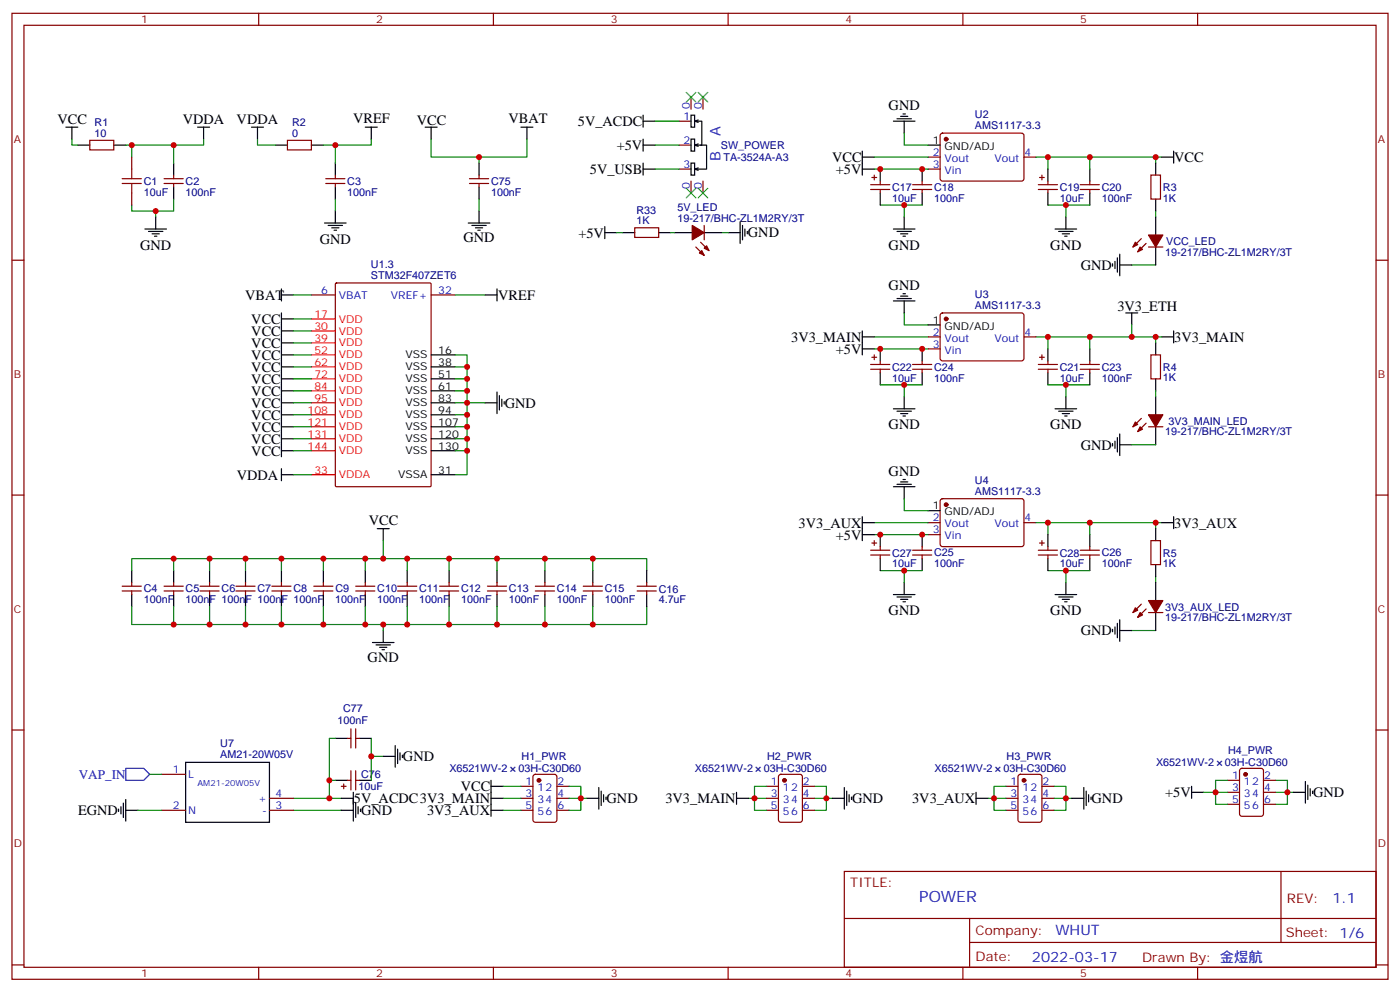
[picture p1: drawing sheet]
<svg xmlns="http://www.w3.org/2000/svg" width="412mm" height="292mm" viewBox="0 0 412 292" stroke-linecap="round" stroke-linejoin="round" font-family="sans-serif">
<g fill="none" stroke="#870000" stroke-width=".35">
<path d="M3.5 3.9h405.4v284.4h-405.4zM7.1 7.4h398.2v277.3h-398.2zM76.2 3.9v3.5M145.3 3.9v3.5M214.5 3.9v3.5M283.6 3.9v3.5M352.8 3.9v3.5M200 35.7h3.6M203.6 28.6v3.5M207.1 28.6v3.5M277.2 39.4l.4-.2h23.6l.4 .7v13l-.7 .4-23.5-.1-.5-.6v-12.7zM26.5 41.3h7v2.8h-7z"/>
<path d="M38.8 46.2v3.6M38.8 56.8v3.6M48.3 54h5.7M48.3 52.6h5.7M51.2 51.5v1.1M51.2 54v1.1M84.7 41.3h7v2.8h-7zM96 54h5.6M96 52.6h5.6M98.8 51.5v1.1M98.8 54v1.1M138.3 54h5.6"/>
<path d="M138.3 52.6h5.6M141.1 51.5v1.1M141.1 54v1.1M200 49.8h3.6M200 42.7h3.6M203.6 53.3v3.5M207.1 53.3v3.5M256.5 55.8h5.6M256.5 54.4h5.6M256.8 52.2h1.4M257.5 51.5v1.5M259.3 53.3v1.1"/>
<path d="M259.3 55.8v1M268.8 55.8h5.7M268.8 54.4h5.7M271.6 53.3v1.1M271.6 55.8v1M273.4 46.2h3.5M273.4 49.8h3.5M301.6 46.2h3.6M305.9 55.8h5.6M305.9 54.4h5.6M306.2 52.2h1.4M306.9 51.5v1.5"/>
<path d="M308.7 53.3v1.1M308.7 55.8v1M318.2 55.8h5.6M318.2 54.4h5.6M321 53.3v1.1M321 55.8v1M339 51.5h2.8v7.1h-2.8zM3.5 76.6h3.6M187 67.1h7v2.8h-7zM205 72.7l2.4 2.5M206.4 71.3l2.4 2.5M207.4 66.4v4.2"/>
<path d="M336.2 70.2l-2.5 2.5M337.6 71.6l-2.5 2.5M338.3 72.7h4.2M405.3 76.6h3.6M91.7 86.8h7.1M98.8 83.5l.3-.2h27.5l.4 .2v59.4l-.2 .3-27.7 .1-.3-.2zM127 86.8h7.1M273.4 99.2h3.5M277.2 92.3l.4-.2 23.6 .1 .4 .6v13l-.7 .4h-23.5l-.5-.7v-12.7zM301.6 99.2h3.6M256.5 107.3h5.6M256.5 108.7h5.6"/>
<path d="M256.8 105.2h1.4M257.5 104.5v1.4M259.3 106.2v1.1M259.3 108.7v1M268.8 107.3h5.7M268.8 108.7h5.7M271.6 106.2v1.1M271.6 108.7v1M273.4 102.7h3.5M305.9 107.3h5.6M305.9 108.7h5.6M306.2 105.2h1.4"/>
<path d="M306.9 104.5v1.4M308.7 106.2v1.1M308.7 108.7v1M318.2 107.3h5.6M318.2 108.7h5.6M321 106.2v1.1M321 108.7v1M339 104.5h2.8v7h-2.8zM336.2 123.2l-2.5 2.4M337.6 124.6l-2.5 2.4M338.3 125.6h4.2M3.5 145.7h3.6"/>
<path d="M256.8 159.8h1.4M257.5 159.1v1.4M273.4 153.8h3.5M273.4 157.4h3.5M277.2 147l.4-.2h23.6l.4 .7v13l-.7 .4-23.5-.1-.5-.6v-12.7zM301.6 153.8h3.6M306.2 159.8h1.4M306.9 159.1v1.4M339 159.1h2.8v7.1h-2.8zM405.3 145.7h3.6M36 174h5.6M36 172.5h5.6"/>
<path d="M38.8 171.5v1M38.8 174v1M48.3 174h5.7M48.3 172.5h5.7M51.2 171.5v1M51.2 174v1M58.9 174h5.7M58.9 172.5h5.7M61.7 171.5v1M61.7 174v1M69.5 174h5.6M69.5 172.5h5.6"/>
<path d="M72.3 171.5v1M72.3 174v1M80.1 174h5.6M80.1 172.5h5.6M82.9 171.5v1M82.9 174v1M92.4 174h5.7M92.4 172.5h5.7M95.2 171.5v1M95.2 174v1M104.8 174h5.6M104.8 172.5h5.6"/>
<path d="M107.6 171.5v1M107.6 174v1M117.1 174h5.7M117.1 172.5h5.7M119.9 171.5v1M119.9 174v1M129.5 174h5.6M129.5 172.5h5.6M132.3 171.5v1M132.3 174v1M143.6 174h5.6M143.6 172.5h5.6"/>
<path d="M146.4 171.5v1M146.4 174v1M157.7 174h5.6M157.7 172.5h5.6M160.5 171.5v1M160.5 174v1M171.8 174h5.6M171.8 172.5h5.6M174.6 171.5v1M174.6 174v1M187.7 174h5.6M187.7 172.5h5.6"/>
<path d="M190.5 171.5v1M190.5 174v1M256.5 163.4h5.6M256.5 162h5.6M259.3 160.9v1.1M259.3 163.4v1M268.8 163.4h5.7M268.8 162h5.7M271.6 160.9v1.1M271.6 163.4v1M305.9 163.4h5.6M305.9 162h5.6"/>
<path d="M308.7 160.9v1.1M308.7 163.4v1M318.2 163.4h5.6M318.2 162h5.6M321 160.9v1.1M321 163.4v1M336.2 177.8l-2.5 2.5M337.6 179.2l-2.5 2.5M338.3 180.3h4.2M3.5 214.9h3.6M102.3 217.3h1.1M103.4 214.5v5.7"/>
<path d="M104.8 214.5v5.7M104.8 217.3h1M405.3 214.9h3.6M47.6 238.5h7.1M47.6 227.9h7.1M79.4 238.5h7M79.4 235h7M100.5 231.5h1.5M101.2 230.8v1.4M102.3 229.7h1.1M103.4 226.9v5.6M104.8 229.7h1"/>
<path d="M104.8 226.9v5.6M153.5 231.5h3.5M153.5 238.5h3.5M153.5 235h3.5M157.2 228.1l.5-.2h5.6l.7 .5v12.9l-.4 .7h-5.9l-.7-.4v-13zM164 231.5h3.6M164 238.5h3.6M164 235h3.6M225.8 231.5h3.5M225.8 238.5h3.5M225.8 235h3.5M229.5 228.1l.5-.2h5.7l.6 .5 .1 12.9-.5 .7h-5.9l-.6-.4-.1-13z"/>
<path d="M236.4 231.5h3.5M236.4 238.5h3.5M236.4 235h3.5M296.3 231.5h3.6M296.3 238.5h3.6M296.3 235h3.6M300.1 228.1l.5-.2h5.6l.7 .5v12.9l-.4 .7h-5.9l-.7-.4v-13zM306.9 231.5h3.5M306.9 238.5h3.5M306.9 235h3.5M361.6 229.7h3.5M361.6 236.7h3.5"/>
<path d="M361.6 233.2h3.5M365.4 226.4l.4-.2h5.7l.6 .4 .1 13-.5 .6-5.9 .1-.6-.5-.1-12.9zM372.2 229.7h3.5M372.2 236.7h3.5M372.2 233.2h3.5M248.7 256.5h156.6v28.2h-156.6zM377.3 256.5v20.9M248.7 270.4h156.5M285.6 277.4h119.6M285.6 270.4v14.1M3.5 284h3.6M76.2 284.7v3.6"/>
<path d="M145.3 284.7v3.6M214.5 284.7v3.6M283.6 284.7v3.6M352.8 284.7v3.6M405.3 284h3.6"/>
</g>
<g fill="none" stroke="#000" stroke-width=".35">
<path d="M19.4 37.4h3.5M21.2 37.4v3.6M58.2 37.4h3.5M60 37.4v3.6M74.1 37.4h3.5M75.8 37.4v3.6M107.6 37.4h3.5M109.4 37.4v3.6M125.2 37.4h3.6M127 37.4v3.6M153.5 37.4h3.5M155.2 37.4v3.6"/>
<path d="M189.4 35.7h3.6M189.4 33.9v3.5M203.6 33.9h1v3.5h-1zM204.6 35.7h2.1v7h-2.1M204.6 35.7l1.1 .3M205.7 35.3l-1.1 .4M263.2 35.7h6.3M264.2 35h4.3M265.3 34.3h2.1M266 33.5h.7M266.3 35.7v3.5M22.9 42.7h3.6"/>
<path d="M33.5 42.7h3.5M51.2 48v3.5M51.2 55.1v3.5M81.1 42.7h3.6M91.7 42.7h3.5M98.8 48v3.5M98.8 55.1v3.5M141.1 48v3.5M141.1 55.1v3.5M189.4 42.7h3.6M189.4 49.8h3.6M189.4 41v3.5"/>
<path d="M189.4 48v3.5M203.6 41h1v3.5h-1zM203.6 48h1v3.5h-1zM204.6 49.8l1.1 .3M204.6 42.7l1.1 .4M205.7 49.4l-1.1 .4M205.7 42.4l-1.1 .3M206.4 42.7h1.7v7.1h-3.5M254 49.8h3.5M254 44.5v7M254 46.2h3.5M259.3 49.8v3.5"/>
<path d="M259.3 56.8v3.6M271.6 49.8v3.5M271.6 56.8v3.6M273.4 42.7h3.5M308.7 49.8v3.5M308.7 56.8v3.6M321 49.8v3.5M321 56.8v3.6M340.4 48v3.5M340.4 58.6v3.5M342.2 46.2h3.5M345.7 44.5v3.5"/>
<path d="M42.7 67.4h6.3M43.7 68.1h4.3M44.8 68.8h2.1M45.5 69.5h.7M45.9 63.9v3.5M95.6 65.7h6.4M96.7 66.4h4.2M97.7 67.1h2.1M98.4 67.8h.7M98.8 62.1v3.6M137.9 65.7h6.4M139 66.4h4.2"/>
<path d="M140.1 67.1h2.1M140.8 67.8h.7M141.1 62.1v3.6M178.2 68.5h3.5M178.2 66.7v3.5M183.4 68.5h3.6M194 68.5h3.6M198.6 68.5h5.3M207.4 68.5h5.3M214.5 68.5h3.5M218 65.3v6.3M218.7 66.4v4.2"/>
<path d="M219.4 67.4v2.1M220.1 68.1v.7M263.2 67.4h6.3M264.2 68.1h4.3M265.3 68.8h2.1M266 69.5h.7M266.3 63.9v3.5M310.8 67.4h6.3M311.9 68.1h4.2M312.9 68.8h2.1M313.6 69.5h.7M314 63.9v3.5"/>
<path d="M327.7 77.6v.8M328.4 76.9v2.2M329.1 75.9v4.2M329.8 78h3.6M329.8 74.8v6.4M340.4 63.9v5.3M340.4 72.7v5.3M82.9 86.8h3.5M82.9 85.1v3.5M82.9 92.1v42.3M82.9 93.9h3.5M82.9 97.4h3.5"/>
<path d="M142.9 86.8h3.5M146.4 85.1v3.5M254 97.4v7.1M254 99.2h3.5M263.2 88.6h6.3M264.2 87.9h4.3M265.3 87.2h2.1M266 86.5h.7M266.3 88.6v3.5M273.4 95.6h3.5M331.6 92.1h3.5M333.4 92.1v3.5"/>
<path d="M342.2 99.2h3.5M345.7 97.4v3.5M82.9 104.5h3.5M82.9 108h3.5M82.9 111.5h3.5M82.9 115h3.5M82.9 118.6h3.5M82.9 100.9h3.5M127 104.5h7.1M127 108h7.1M127 111.5h7.1M127 115h7.1"/>
<path d="M127 118.6h7.1M142.9 118.6h3.5M146.4 115.4v6.3M147.1 116.5v4.2M147.8 117.5v2.1M148.5 118.2v.7M254 102.7h3.5M259.3 102.7v3.5M259.3 109.7v3.6M266.3 116.8v3.5M271.6 102.7v3.5M271.6 109.7v3.6"/>
<path d="M308.7 102.7v3.5M308.7 109.7v3.6M314 116.8v3.5M321 102.7v3.5M321 109.7v3.6M340.4 100.9v3.6M340.4 111.5v3.5M340.4 116.8v5.3M82.9 139.7h3.5M82.9 122.1h3.5M82.9 125.6h3.5M82.9 129.2h3.5"/>
<path d="M82.9 132.7h3.5M82.9 138v3.5M127 139.7h7.1M127 122.1h7.1M127 125.6h7.1M127 129.2h7.1M127 132.7h7.1M263.2 120.3h6.3M264.2 121h4.3M265.3 121.7h2.1M266 122.4h.7M310.8 120.3h6.3"/>
<path d="M311.9 121h4.2M312.9 121.7h2.1M313.6 122.4h.7M327.7 130.6v.7M328.4 129.9v2.1M329.1 128.8v4.2M329.8 127.7v6.4M329.8 130.9h3.6M340.4 125.6v5.3M111.1 155.6h3.6M112.9 155.6v3.5M254 152.1v7"/>
<path d="M254 157.4h3.5M254 153.8h3.5M259.3 157.4v3.5M263.2 143.3h6.3M264.2 142.6h4.3M265.3 141.9h2.1M266 141.1h.7M266.3 143.3v3.5M271.6 157.4v3.5M273.4 150.3h3.5M308.7 157.4v3.5M321 157.4v3.5"/>
<path d="M340.4 155.6v3.5M342.2 153.8h3.5M345.7 152.1v3.5M38.8 168v3.5M38.8 175v3.5M51.2 168v3.5M51.2 175v3.5M61.7 168v3.5M61.7 175v3.5M72.3 168v3.5M72.3 175v3.5M82.9 168v3.5"/>
<path d="M82.9 175v3.5M95.2 168v3.5M95.2 175v3.5M107.6 168v3.5M107.6 175v3.5M119.9 168v3.5M119.9 175v3.5M132.3 168v3.5M132.3 175v3.5M146.4 168v3.5M146.4 175v3.5M160.5 168v3.5"/>
<path d="M160.5 175v3.5M174.6 168v3.5M174.6 175v3.5M190.5 168v3.5M190.5 175v3.5M259.3 164.4v3.6M263.2 175h6.3M264.2 175.7h4.3M265.3 176.4h2.1M266 177.1h.7M266.3 171.5v3.5M271.6 164.4v3.6"/>
<path d="M308.7 164.4v3.6M310.8 175h6.3M311.9 175.7h4.2M312.9 176.4h2.1M313.6 177.1h.7M314 171.5v3.5M321 164.4v3.6M340.4 166.2v3.5M340.4 171.5v5.3M109.7 189.1h6.4M110.8 189.8h4.2M111.8 190.5h2.1"/>
<path d="M112.5 191.2h.7M112.9 185.6v3.5M327.7 185.2v.7M328.4 184.5v2.2M329.1 183.5v4.2M329.8 182.4v6.4M329.8 185.6h3.6M340.4 180.3v5.3M98.8 217.3h3.5M105.8 217.3h3.6M116.4 219.5v6.3M34.9 238.2v.7"/>
<path d="M35.6 237.5v2.1M36.3 236.4v4.2M37 238.5h3.6M37 235.3v6.4M54.7 224.4h24.7v17.6h-24.7zM98.8 229.7h3.5M100.5 235h3.6M100.5 238.5h3.6M104.1 233.2v8.5M104.8 236.4v4.2M105.5 237.5v2.1M105.8 229.7h3.6"/>
<path d="M106.2 238.2v.7M112.9 222.6h3.5M117.1 220.5v4.3M117.8 221.6v2.1M118.5 222.3v.7M144.6 231.5h3.6M144.6 229.7v10.6M144.6 235h3.6M144.6 238.5h3.6M172.9 235h3.5M176.4 231.8v6.4M177.1 232.9v4.2"/>
<path d="M177.8 233.9v2.1M178.5 234.6v.7M217 235h3.5M217 233.2v3.5M245.2 235h3.5M248.7 231.8v6.4M249.4 232.9v4.2M250.1 233.9v2.1M250.8 234.6v.7M287.5 235h3.5M287.5 233.2v3.5M315.7 235h3.6"/>
<path d="M319.3 231.8v6.4M320 232.9v4.2M320.7 233.9v2.1M321.4 234.6v.7M351 233.2h3.5M351 231.5v3.5M381 233.2h3.5M384.5 230v6.4M385.2 231.1v4.2M385.9 232.2v2.1M386.6 232.9v.7"/>
</g>
<g fill="none" stroke="#f00" stroke-width=".35">
<path d="M91.7 93.9h7.1M91.7 97.4h7.1M91.7 100.9h7.1M91.7 104.5h7.1M91.7 108h7.1M91.7 111.5h7.1M91.7 115h7.1M91.7 118.6h7.1M91.7 139.7h7.1M91.7 122.1h7.1M91.7 125.6h7.1M91.7 129.2h7.1"/>
<path d="M91.7 132.7h7.1"/>
</g>
<g fill="none" stroke="#008700" stroke-width=".35">
<path d="M193 35.7h7M266.3 39.2v3.5h7.1M21.2 41v1.7h1.7M37 42.7h1.8v3.5M38.8 42.7h12.4v5.3M51.2 58.6v3.5h-5.3M60 41v1.7h-8.8M75.8 41v1.7h5.3M95.2 42.7h3.6v5.3M98.8 58.6v3.5M109.4 41v1.7h-10.6M127 41v5.2h14.1v1.8"/>
<path d="M141.1 58.6v3.5M155.2 41v5.2h-14.1M193 49.8h7M193 42.7h7M257.5 46.2h15.9M257.5 49.8h15.9M305.2 46.2h15.8v3.6M308.7 46.2v3.6M321 46.2h21.2M340.4 46.2v1.8M38.8 60.4v1.7h7.1v1.8M181.7 68.5h1.7"/>
<path d="M197.6 68.5h1M212.7 68.5h1.8M259.3 60.4h12.3M266.3 60.4v3.5M308.7 60.4h12.3M314 60.4v3.5M333.4 78h7M340.4 62.1v1.8M86.4 86.8h5.3M86.4 93.9h5.3M86.4 97.4h5.3M134.1 86.8h8.8"/>
<path d="M257.5 99.2h15.9M266.3 92.1v3.5h7.1M305.2 99.2h15.8v3.5M308.7 99.2v3.5M321 99.2h21.2M333.4 95.6v3.6M340.4 99.2v1.7M86.4 100.9h5.3M86.4 104.5h5.3M86.4 108h5.3M86.4 111.5h5.3M86.4 115h5.3"/>
<path d="M86.4 118.6h5.3M134.1 104.5h3.5v14.1h5.3M134.1 118.6h3.5v21.1h-3.5M134.1 108h3.5M134.1 111.5h3.5M134.1 115h3.5M257.5 102.7h15.9M259.3 113.3h12.3M266.3 113.3v3.5M308.7 113.3h12.3M314 113.3v3.5M340.4 115v1.8"/>
<path d="M86.4 122.1h5.3M86.4 125.6h5.3M86.4 129.2h5.3M86.4 132.7h5.3M86.4 139.7h5.3M134.1 122.1h3.5M134.1 125.6h3.5M134.1 129.2h3.5M134.1 132.7h3.5M333.4 130.9h7M112.9 159.1v5.3h-74.1v3.6M257.5 153.8h15.9"/>
<path d="M257.5 157.4h15.9M266.3 146.8v3.5h7.1M305.2 153.8h15.8v3.6M308.7 153.8v3.6M321 153.8h21.2M340.4 153.8v1.8M38.8 178.5v5.3h74.1v1.8M51.2 164.4v3.6M51.2 178.5v5.3M61.7 164.4v3.6M61.7 178.5v5.3M72.3 164.4v3.6"/>
<path d="M72.3 178.5v5.3M82.9 164.4v3.6M82.9 178.5v5.3M95.2 164.4v3.6M95.2 178.5v5.3M107.6 164.4v3.6M107.6 178.5v5.3M112.9 164.4h61.7v3.6M119.9 164.4v3.6M119.9 178.5v5.3M132.3 164.4v3.6M132.3 178.5v5.3"/>
<path d="M146.4 164.4v3.6M146.4 178.5v5.3M160.5 164.4v3.6M160.5 178.5v5.3M174.6 178.5v5.3h-61.7M174.6 164.4h15.9v3.6M190.5 178.5v5.3h-15.9M259.3 168h12.3M266.3 168v3.5M308.7 168h12.3M314 168v3.5M340.4 169.7v1.8"/>
<path d="M333.4 185.6h7M98.8 217.3h-1.8v12.4M109.4 217.3v12.4M40.6 238.5h7M44.1 227.9h3.5M86.4 235h14.1M86.4 238.5h14.1M98.8 229.7h-1.8v5.3M109.4 222.6h3.5M148.2 231.5h5.3M148.2 235h5.3M148.2 238.5h5.3"/>
<path d="M167.6 231.5h3.5v3.5h1.8M167.6 235h3.5v3.5h-3.5M220.5 235h5.3M225.8 231.5h-3.6v7h3.6M239.9 235h3.5v3.5h-3.5M239.9 231.5h3.5v3.5h1.8M296.3 231.5h-3.5v3.5h-1.8M296.3 235h-3.5v3.5h3.5M310.4 235h3.6v3.5h-3.6M310.4 231.5h3.6v3.5h1.7M361.6 229.7h-3.5v3.5h-3.6M361.6 233.2h-3.5v3.5h3.5"/>
<path d="M375.7 233.2h3.5v3.5h-3.5M375.7 229.7h3.5v3.5h1.8"/>
</g>
<path d="M36 54h5.6M36 52.6h5.6M38.8 49.8v2.8M38.8 54v2.8" fill="none" stroke="#a10000" stroke-width=".35"/>
<g fill="#870000" stroke="#870000" stroke-width=".35">
<path d="M338.3 69.2h4.2l-2.1 3.5z"/>
<path d="M335.8 72.7l.7 .7-1.4 .7z"/>
<path d="M334.4 71.3l.7 .7-1.4 .7z"/>
<path d="M338.3 122.1h4.2l-2.1 3.5z"/>
<path d="M335.8 125.6l.7 .7-1.4 .7z"/>
<path d="M334.4 124.2l.7 .7-1.4 .7z"/>
<path d="M338.3 176.8h4.2l-2.1 3.5z"/>
<path d="M335.8 180.3l.7 .7-1.4 .7z"/>
<path d="M334.4 178.9l.7 .7-1.4 .7z"/>
<path d="M203.9 66.4l3.5 2.1-3.5 2.1z"/>
<path d="M207.4 73.1l.7-.7 .7 1.4z"/>
<path d="M206 74.5l.7-.7 .7 1.4z"/>
<circle cx="278.7" cy="41" r=".53"/>
<circle cx="278.7" cy="93.9" r=".53"/>
<circle cx="278.7" cy="148.6" r=".53"/>
<circle cx="158.7" cy="229.7" r=".53"/>
<circle cx="231.1" cy="229.7" r=".53"/>
<circle cx="301.6" cy="229.7" r=".53"/>
<circle cx="366.9" cy="227.9" r=".53"/>
</g>
<path d="M37 226.2h5.3l1.8 1.7-1.8 1.8h-5.3z" fill="none" stroke="#00f" stroke-width=".35"/>
<path d="M202.1 27.2l2.9 2.8M205 27.2l-2.9 2.8M205.7 27.2l2.8 2.8M208.5 27.2l-2.8 2.8M202.1 55.4l2.9 2.8M205 55.4l-2.9 2.8M205.7 55.4l2.8 2.8M208.5 55.4l-2.8 2.8" fill="none" stroke="#3c3" stroke-width=".35"/>
<g fill="#c00">
<circle cx="137.6" cy="108" r=".88"/>
<circle cx="137.6" cy="111.5" r=".88"/>
<circle cx="137.6" cy="115" r=".88"/>
<circle cx="137.6" cy="118.6" r=".88"/>
<circle cx="137.6" cy="132.7" r=".88"/>
<circle cx="137.6" cy="129.2" r=".88"/>
<circle cx="137.6" cy="125.6" r=".88"/>
<circle cx="137.6" cy="122.1" r=".88"/>
<circle cx="38.8" cy="42.7" r=".88"/>
<circle cx="45.9" cy="62.1" r=".88"/>
<circle cx="51.2" cy="42.7" r=".88"/>
<circle cx="98.8" cy="42.7" r=".88"/>
<circle cx="51.2" cy="164.4" r=".88"/>
<circle cx="61.7" cy="164.4" r=".88"/>
<circle cx="72.3" cy="164.4" r=".88"/>
<circle cx="82.9" cy="164.4" r=".88"/>
<circle cx="95.3" cy="164.4" r=".88"/>
<circle cx="107.6" cy="164.4" r=".88"/>
<circle cx="112.9" cy="164.4" r=".88"/>
<circle cx="160.5" cy="164.4" r=".88"/>
<circle cx="146.4" cy="164.4" r=".88"/>
<circle cx="132.3" cy="164.4" r=".88"/>
<circle cx="119.9" cy="164.4" r=".88"/>
<circle cx="51.2" cy="183.8" r=".88"/>
<circle cx="61.7" cy="183.8" r=".88"/>
<circle cx="72.3" cy="183.8" r=".88"/>
<circle cx="82.9" cy="183.8" r=".88"/>
<circle cx="95.3" cy="183.8" r=".88"/>
<circle cx="107.6" cy="183.8" r=".88"/>
<circle cx="112.9" cy="183.8" r=".88"/>
<circle cx="119.9" cy="183.8" r=".88"/>
<circle cx="132.3" cy="183.8" r=".88"/>
<circle cx="146.4" cy="183.8" r=".88"/>
<circle cx="160.5" cy="183.8" r=".88"/>
<circle cx="174.6" cy="164.4" r=".88"/>
<circle cx="174.6" cy="183.8" r=".88"/>
<circle cx="340.4" cy="46.2" r=".88"/>
<circle cx="271.6" cy="49.8" r=".88"/>
<circle cx="266.3" cy="60.4" r=".88"/>
<circle cx="314" cy="60.4" r=".88"/>
<circle cx="321" cy="46.2" r=".88"/>
<circle cx="308.7" cy="46.2" r=".88"/>
<circle cx="259.3" cy="49.8" r=".88"/>
<circle cx="259.3" cy="102.7" r=".88"/>
<circle cx="308.7" cy="99.2" r=".88"/>
<circle cx="321" cy="99.2" r=".88"/>
<circle cx="314" cy="113.3" r=".88"/>
<circle cx="266.3" cy="113.3" r=".88"/>
<circle cx="271.6" cy="102.7" r=".88"/>
<circle cx="340.4" cy="153.8" r=".88"/>
<circle cx="271.6" cy="157.4" r=".88"/>
<circle cx="266.3" cy="168" r=".88"/>
<circle cx="314" cy="168" r=".88"/>
<circle cx="321" cy="153.8" r=".88"/>
<circle cx="308.7" cy="153.8" r=".88"/>
<circle cx="259.3" cy="157.4" r=".88"/>
<circle cx="171.1" cy="235" r=".88"/>
<circle cx="243.4" cy="235" r=".88"/>
<circle cx="314" cy="235" r=".88"/>
<circle cx="222.3" cy="235" r=".88"/>
<circle cx="292.8" cy="235" r=".88"/>
<circle cx="379.2" cy="233.2" r=".88"/>
<circle cx="358.1" cy="233.2" r=".88"/>
<circle cx="340.4" cy="99.2" r=".88"/>
<circle cx="333.4" cy="99.2" r=".88"/>
<circle cx="141.1" cy="46.2" r=".88"/>
<circle cx="109.4" cy="222.6" r=".88"/>
<circle cx="97" cy="235" r=".88"/>
<circle cx="97" cy="229.7" r=".88"/>
</g>
<text font-size="4.6" fill="#00f" x="270.8" y="265.5">POWER</text>
<g font-size="4.2">
<text x="261.8" y="32.4">GND</text>
<text x="17" y="36.4">VCC</text>
<text x="53.8" y="36.4">VDDA</text>
<text x="69.7" y="36.4">VDDA</text>
<text x="104" y="36.2">VREF</text>
<text x="122.8" y="36.7">VCC</text>
<text x="149.8" y="36.3">VBAT</text>
<text x="170.2" y="37.2">5V_ACDC</text>
<text x="181.7" y="44.2">+5V</text>
<text x="245.1" y="47.7">VCC</text>
<text x="345.9" y="47.7">VCC</text>
<text x="173.7" y="51.2">5V_USB</text>
<text x="246.2" y="51.3">+5V</text>
<text x="94.2" y="71.7">GND</text>
<text x="136.5" y="71.3">GND</text>
<text x="170.4" y="70">+5V</text>
<text x="220.3" y="69.9">GND</text>
<text x="41.3" y="73.5">GND</text>
<text x="261.8" y="73.5">GND</text>
<text x="309.4" y="73.5">GND</text>
<text x="318.4" y="79.4">GND</text>
<text x="72.2" y="88.2">VBAT</text>
<text x="146.8" y="88.2">VREF</text>
<text x="261.8" y="85.4">GND</text>
<text x="74" y="95.3">VCC</text>
<text x="329.1" y="91.4">3V3_ETH</text>
<text x="74" y="98.8">VCC</text>
<text x="233.1" y="100.6">3V3_MAIN</text>
<text x="345.9" y="100.6">3V3_MAIN</text>
<text x="74" y="102.3">VCC</text>
<text x="74" y="105.9">VCC</text>
<text x="246.2" y="104.2">+5V</text>
<text x="74" y="109.4">VCC</text>
<text x="74" y="112.9">VCC</text>
<text x="74" y="116.5">VCC</text>
<text x="74" y="120">VCC</text>
<text x="148.7" y="120">GND</text>
<text x="74" y="123.5">VCC</text>
<text x="74" y="127">VCC</text>
<text x="74" y="130.6">VCC</text>
<text x="261.8" y="126.4">GND</text>
<text x="309.4" y="126.4">GND</text>
<text x="74" y="134.1">VCC</text>
<text x="318.4" y="132.3">GND</text>
<text x="69.7" y="141.1">VDDA</text>
<text x="261.8" y="140">GND</text>
<text x="108.6" y="154.4">VCC</text>
<text x="235.2" y="155.3">3V3_AUX</text>
<text x="345.9" y="155.3">3V3_AUX</text>
<text x="246.2" y="158.9">+5V</text>
<text x="261.8" y="181.1">GND</text>
<text x="309.4" y="181.1">GND</text>
<text x="318.4" y="187">GND</text>
<text x="108.3" y="194.8">GND</text>
<text x="118.7" y="224.1">GND</text>
<text x="135.8" y="232.9">VCC</text>
<text x="23" y="240">EGND</text>
<text x="104.2" y="236.4">5V_ACDC3V3_MAIN</text>
<text x="106.4" y="239.9">GND</text>
<text x="125.8" y="239.9">3V3_AUX</text>
<text x="178.7" y="236.4">GND</text>
<text x="196" y="236.4">3V3_MAIN</text>
<text x="251" y="236.4">GND</text>
<text x="268.7" y="236.4">3V3_AUX</text>
<text x="321.6" y="236.4">GND</text>
<text x="343.2" y="234.7">+5V</text>
<text x="386.8" y="234.6">GND</text>
</g>
<g font-size="4.2" fill="#00f">
<text x="212.2" y="40.1" transform="rotate(-90 212.2 40.1)">A</text>
<text x="212.2" y="47.5" transform="rotate(-90 212.2 47.5)">B</text>
<text x="392.5" y="265.8">1.1</text>
<text x="310.9" y="275.3">WHUT</text>
<text x="304" y="283.1">2022-03-17</text>
</g>
<text font-size="3.9" fill="#00f" x="23.2" y="229.3">VAP_IN</text>
<g font-size="3.9" fill="#800">
<text x="250.5" y="261.1">TITLE:</text>
<text x="379.1" y="265.8">REV:</text>
<text x="287.4" y="275.3">Company:</text>
<text x="378.7" y="275.9">Sheet: 1/6</text>
<text x="287.4" y="283">Date:</text>
<text x="336.4" y="283.1">Drawn By: 金煜航</text>
</g>
<g font-size="3.2" fill="#800">
<text x="41.6" y="6.9">1</text>
<text x="110.8" y="6.9">2</text>
<text x="179.9" y="6.9">3</text>
<text x="249.1" y="6.9">4</text>
<text x="318.2" y="6.9">5</text>
<text x="4.1" y="42">A</text>
<text x="405.9" y="42">A</text>
<text x="4.1" y="111.2">B</text>
<text x="405.9" y="111.2">B</text>
<text x="4.1" y="180.3">C</text>
<text x="405.9" y="180.3">C</text>
<text x="4.1" y="249.4">D</text>
<text x="405.9" y="249.4">D</text>
<text x="41.6" y="287.7">1</text>
<text x="110.8" y="287.7">2</text>
<text x="179.9" y="287.7">3</text>
<text x="249.1" y="287.7">4</text>
<text x="318.2" y="287.7">5</text>
</g>
<g font-size="3.2" fill="#00f">
<text x="201.4" y="35.3">1</text>
<text x="203.2" y="32" transform="rotate(-90 203.2 32)">0</text>
<text x="206.7" y="32" transform="rotate(-90 206.7 32)">0</text>
<text x="201.4" y="42.4">2</text>
<text x="274.7" y="45.9">2</text>
<text x="278.2" y="47.7">Vout</text>
<text x="293" y="47.7">Vout</text>
<text x="301.8" y="45.9">4</text>
<text x="201.4" y="49.4">3</text>
<text x="274.7" y="49.4">3</text>
<text x="278.2" y="51.2">Vin</text>
<text x="203.2" y="55.5" transform="rotate(-90 203.2 55.5)">0</text>
<text x="206.7" y="55.5" transform="rotate(-90 206.7 55.5)">0</text>
<text x="94.6" y="86.5">6</text>
<text x="99.8" y="87.9">VBAT</text>
<text x="115.1" y="87.9">VREF+</text>
<text x="129.1" y="86.5">32</text>
<text x="274.7" y="98.8">2</text>
<text x="278.2" y="100.6">Vout</text>
<text x="293" y="100.6">Vout</text>
<text x="301.8" y="98.8">4</text>
<text x="274.7" y="102.3">3</text>
<text x="278.2" y="104.1">Vin</text>
<text x="274.7" y="153.5">2</text>
<text x="278.2" y="155.3">Vout</text>
<text x="293" y="155.3">Vout</text>
<text x="301.8" y="153.5">4</text>
<text x="274.7" y="157">3</text>
<text x="278.2" y="158.8">Vin</text>
<text x="50.9" y="227.6">1</text>
<text x="55.4" y="229">L</text>
<text x="154.8" y="231.1">1</text>
<text x="158.3" y="232.9">12</text>
<text x="164.2" y="231.1">2</text>
<text x="227.1" y="231.1">1</text>
<text x="230.6" y="232.9">12</text>
<text x="236.5" y="231.1">2</text>
<text x="297.7" y="231.1">1</text>
<text x="301.2" y="232.9">12</text>
<text x="307.1" y="231.1">2</text>
<text x="362.9" y="229.3">1</text>
<text x="362.9" y="232.9">3</text>
<text x="366.4" y="231.1">12</text>
<text x="372.4" y="232.9">4</text>
<text x="372.4" y="229.3">2</text>
<text x="50.9" y="238.2">2</text>
<text x="55.4" y="239.6">N</text>
<text x="76.1" y="236">+</text>
<text x="77.2" y="239.6">-</text>
<text x="81.1" y="234.6">4</text>
<text x="81.1" y="238.2">3</text>
<text x="154.8" y="234.6">3</text>
<text x="154.8" y="238.2">5</text>
<text x="158.3" y="236.4">34</text>
<text x="158.3" y="239.9">56</text>
<text x="164.2" y="238.2">6</text>
<text x="164.2" y="234.6">4</text>
<text x="227.1" y="234.6">3</text>
<text x="227.1" y="238.2">5</text>
<text x="230.6" y="236.4">34</text>
<text x="230.6" y="239.9">56</text>
<text x="236.5" y="238.2">6</text>
<text x="236.5" y="234.6">4</text>
<text x="297.7" y="234.6">3</text>
<text x="297.7" y="238.2">5</text>
<text x="301.2" y="236.4">34</text>
<text x="301.2" y="239.9">56</text>
<text x="307.1" y="238.2">6</text>
<text x="307.1" y="234.6">4</text>
<text x="362.9" y="236.4">5</text>
<text x="366.4" y="234.6">34</text>
<text x="366.4" y="238.2">56</text>
<text x="372.4" y="236.4">6</text>
</g>
<g font-size="3.2" fill="#000080">
<text x="287.2" y="34.8">U2</text>
<text x="27.9" y="40.3">10</text>
<text x="27.9" y="37.2">R1</text>
<text x="86.1" y="40.3">0</text>
<text x="86.1" y="37">R2</text>
<text x="287.2" y="38">AMS1117-3.3</text>
<text x="212.3" y="43.9">SW_POWER</text>
<text x="213.1" y="47.4">TA-3524A-A3</text>
<text x="42.3" y="54.4">C1</text>
<text x="42.3" y="57.6">10uF</text>
<text x="54.7" y="57.7">100nF</text>
<text x="54.7" y="54.4">C2</text>
<text x="102.3" y="57.7">100nF</text>
<text x="102.3" y="54.4">C3</text>
<text x="144.6" y="57.7">100nF</text>
<text x="144.6" y="54.4">C75</text>
<text x="262.8" y="56.2">C17</text>
<text x="262.8" y="59.4">10uF</text>
<text x="275.2" y="59.4">100nF</text>
<text x="275.2" y="56.2">C18</text>
<text x="312.2" y="56.2">C19</text>
<text x="312.2" y="59.4">10uF</text>
<text x="324.6" y="59.4">100nF</text>
<text x="324.6" y="56.2">C20</text>
<text x="342.5" y="59.4">1K</text>
<text x="342.6" y="56.3">R3</text>
<text x="187.5" y="62.9">R33</text>
<text x="199.5" y="65.3">19-217/BHC-ZL1M2RY/3T</text>
<text x="199.5" y="62.2">5V_LED</text>
<text x="187.5" y="66">1K</text>
<text x="343.3" y="75.2">19-217/BHC-ZL1M2RY/3T</text>
<text x="343.5" y="72.2">VCC_LED</text>
<text x="109.3" y="82.2">STM32F407ZET6</text>
<text x="109.3" y="79">U1.3</text>
<text x="287.2" y="87.7">U3</text>
<text x="287.2" y="90.9">AMS1117-3.3</text>
<text x="262.8" y="109.1">C22</text>
<text x="262.8" y="112.3">10uF</text>
<text x="275.2" y="112.3">100nF</text>
<text x="275.2" y="109.1">C24</text>
<text x="312.2" y="109.1">C21</text>
<text x="312.2" y="112.3">10uF</text>
<text x="324.6" y="112.3">100nF</text>
<text x="324.6" y="109.1">C23</text>
<text x="342.5" y="112.3">1K</text>
<text x="342.6" y="109.2">R4</text>
<text x="344.2" y="125.1">3V3_MAIN_LED</text>
<text x="343.3" y="128.2">19-217/BHC-ZL1M2RY/3T</text>
<text x="287.2" y="142.4">U4</text>
<text x="287.2" y="145.6">AMS1117-3.3</text>
<text x="262.8" y="163.8">C27</text>
<text x="262.8" y="167">10uF</text>
<text x="275.2" y="167">100nF</text>
<text x="275.2" y="163.8">C25</text>
<text x="312.2" y="163.8">C28</text>
<text x="312.2" y="167">10uF</text>
<text x="324.6" y="167">100nF</text>
<text x="324.6" y="163.8">C26</text>
<text x="342.5" y="166.9">1K</text>
<text x="342.6" y="163.9">R5</text>
<text x="42.3" y="177.6">100nF</text>
<text x="42.3" y="174.4">C4</text>
<text x="54.7" y="177.6">100nF 100nF 100nF 100nF</text>
<text x="54.7" y="174.4">C5</text>
<text x="65.3" y="174.4">C6</text>
<text x="75.9" y="174.4">C7</text>
<text x="86.4" y="174.4">C8</text>
<text x="98.8" y="177.6">100nF</text>
<text x="98.8" y="174.4">C9</text>
<text x="111.1" y="177.6">100nF</text>
<text x="111.1" y="174.4">C10</text>
<text x="123.5" y="177.6">100nF</text>
<text x="123.5" y="174.4">C11</text>
<text x="135.8" y="177.6">100nF</text>
<text x="135.8" y="174.4">C12</text>
<text x="149.9" y="177.6">100nF</text>
<text x="149.9" y="174.4">C13</text>
<text x="164" y="177.6">100nF</text>
<text x="164" y="174.4">C14</text>
<text x="178.2" y="177.6">100nF</text>
<text x="178.2" y="174.4">C15</text>
<text x="194" y="177.6">4.7uF</text>
<text x="194" y="174.5">C16</text>
<text x="343.2" y="179.8">3V3_AUX_LED</text>
<text x="343.3" y="182.8">19-217/BHC-ZL1M2RY/3T</text>
<text x="101.1" y="209.7">C77</text>
<text x="99.4" y="213.2">100nF</text>
<text x="64.9" y="219.9">U7</text>
<text x="64.9" y="223.1">AM21-20W05V</text>
<text x="132.4" y="227.3">X6521WV-2</text>
<text x="152.7" y="227.3">03H-C30D60</text>
<text x="153.6" y="223.8">H1_PWR</text>
<text x="204.7" y="227.3">X6521WV-2</text>
<text x="225" y="227.3">03H-C30D60</text>
<text x="226" y="223.8">H2_PWR</text>
<text x="275.3" y="227.3">X6521WV-2</text>
<text x="295.6" y="227.3">03H-C30D60</text>
<text x="296.5" y="223.8">H3_PWR</text>
<text x="340.5" y="225.5">X6521WV-2</text>
<text x="360.8" y="225.5">03H-C30D60</text>
<text x="361.8" y="222">H4_PWR</text>
<text x="105.6" y="232.6">10uF</text>
<text x="106.3" y="229.1">C76</text>
</g>
<g font-size="3.2">
<text x="274.7" y="42.4">1</text>
<text x="278.2" y="44.1">GND/ADJ</text>
<text x="274.7" y="95.3">1</text>
<text x="278.2" y="97">GND/ADJ</text>
<text x="119.4" y="105.5">VSS</text>
<text x="129.1" y="104.1">16</text>
<text x="129.1" y="107.6">38</text>
<text x="119.4" y="109">VSS</text>
<text x="119.4" y="112.6">VSS</text>
<text x="129.1" y="111.2">51</text>
<text x="119.4" y="116.1">VSS</text>
<text x="119.4" y="119.6">VSS</text>
<text x="129.1" y="114.7">61</text>
<text x="129.1" y="118.2">83</text>
<text x="119.4" y="123.2">VSS</text>
<text x="129.1" y="121.7">94</text>
<text x="129.1" y="125.3">107</text>
<text x="119.4" y="126.7">VSS</text>
<text x="119.4" y="130.2">VSS</text>
<text x="129.1" y="128.8">120</text>
<text x="119.4" y="133.7">VSS</text>
<text x="129.1" y="132.3">130</text>
<text x="117.3" y="140.8">VSSA</text>
<text x="129.1" y="139.4">31</text>
<text x="274.7" y="150">1</text>
<text x="278.2" y="151.7">GND/ADJ</text>
</g>
<g font-size="3.2" fill="#f00">
<text x="92.6" y="93.5">17</text>
<text x="99.8" y="94.9">VDD</text>
<text x="92.6" y="97">30</text>
<text x="92.6" y="100.6">39</text>
<text x="99.8" y="98.5">VDD</text>
<text x="99.8" y="102">VDD</text>
<text x="92.6" y="104.1">52</text>
<text x="92.6" y="107.6">62</text>
<text x="99.8" y="105.5">VDD</text>
<text x="92.6" y="111.2">72</text>
<text x="99.8" y="109">VDD</text>
<text x="99.8" y="112.6">VDD</text>
<text x="92.6" y="114.7">84</text>
<text x="92.6" y="118.2">95</text>
<text x="99.8" y="116.1">VDD</text>
<text x="99.8" y="119.6">VDD</text>
<text x="90.6" y="121.7">108</text>
<text x="90.6" y="125.3">121</text>
<text x="99.8" y="123.2">VDD</text>
<text x="90.6" y="128.8">131</text>
<text x="99.8" y="126.7">VDD</text>
<text x="99.8" y="130.2">VDD</text>
<text x="90.6" y="132.3">144</text>
<text x="99.8" y="133.7">VDD</text>
<text x="92.6" y="139.4">33</text>
<text x="99.8" y="140.8">VDDA</text>
</g>
<text font-size="2.5" fill="#00f" x="58.2" y="231.5">AM21-20W05V</text>
</svg>
